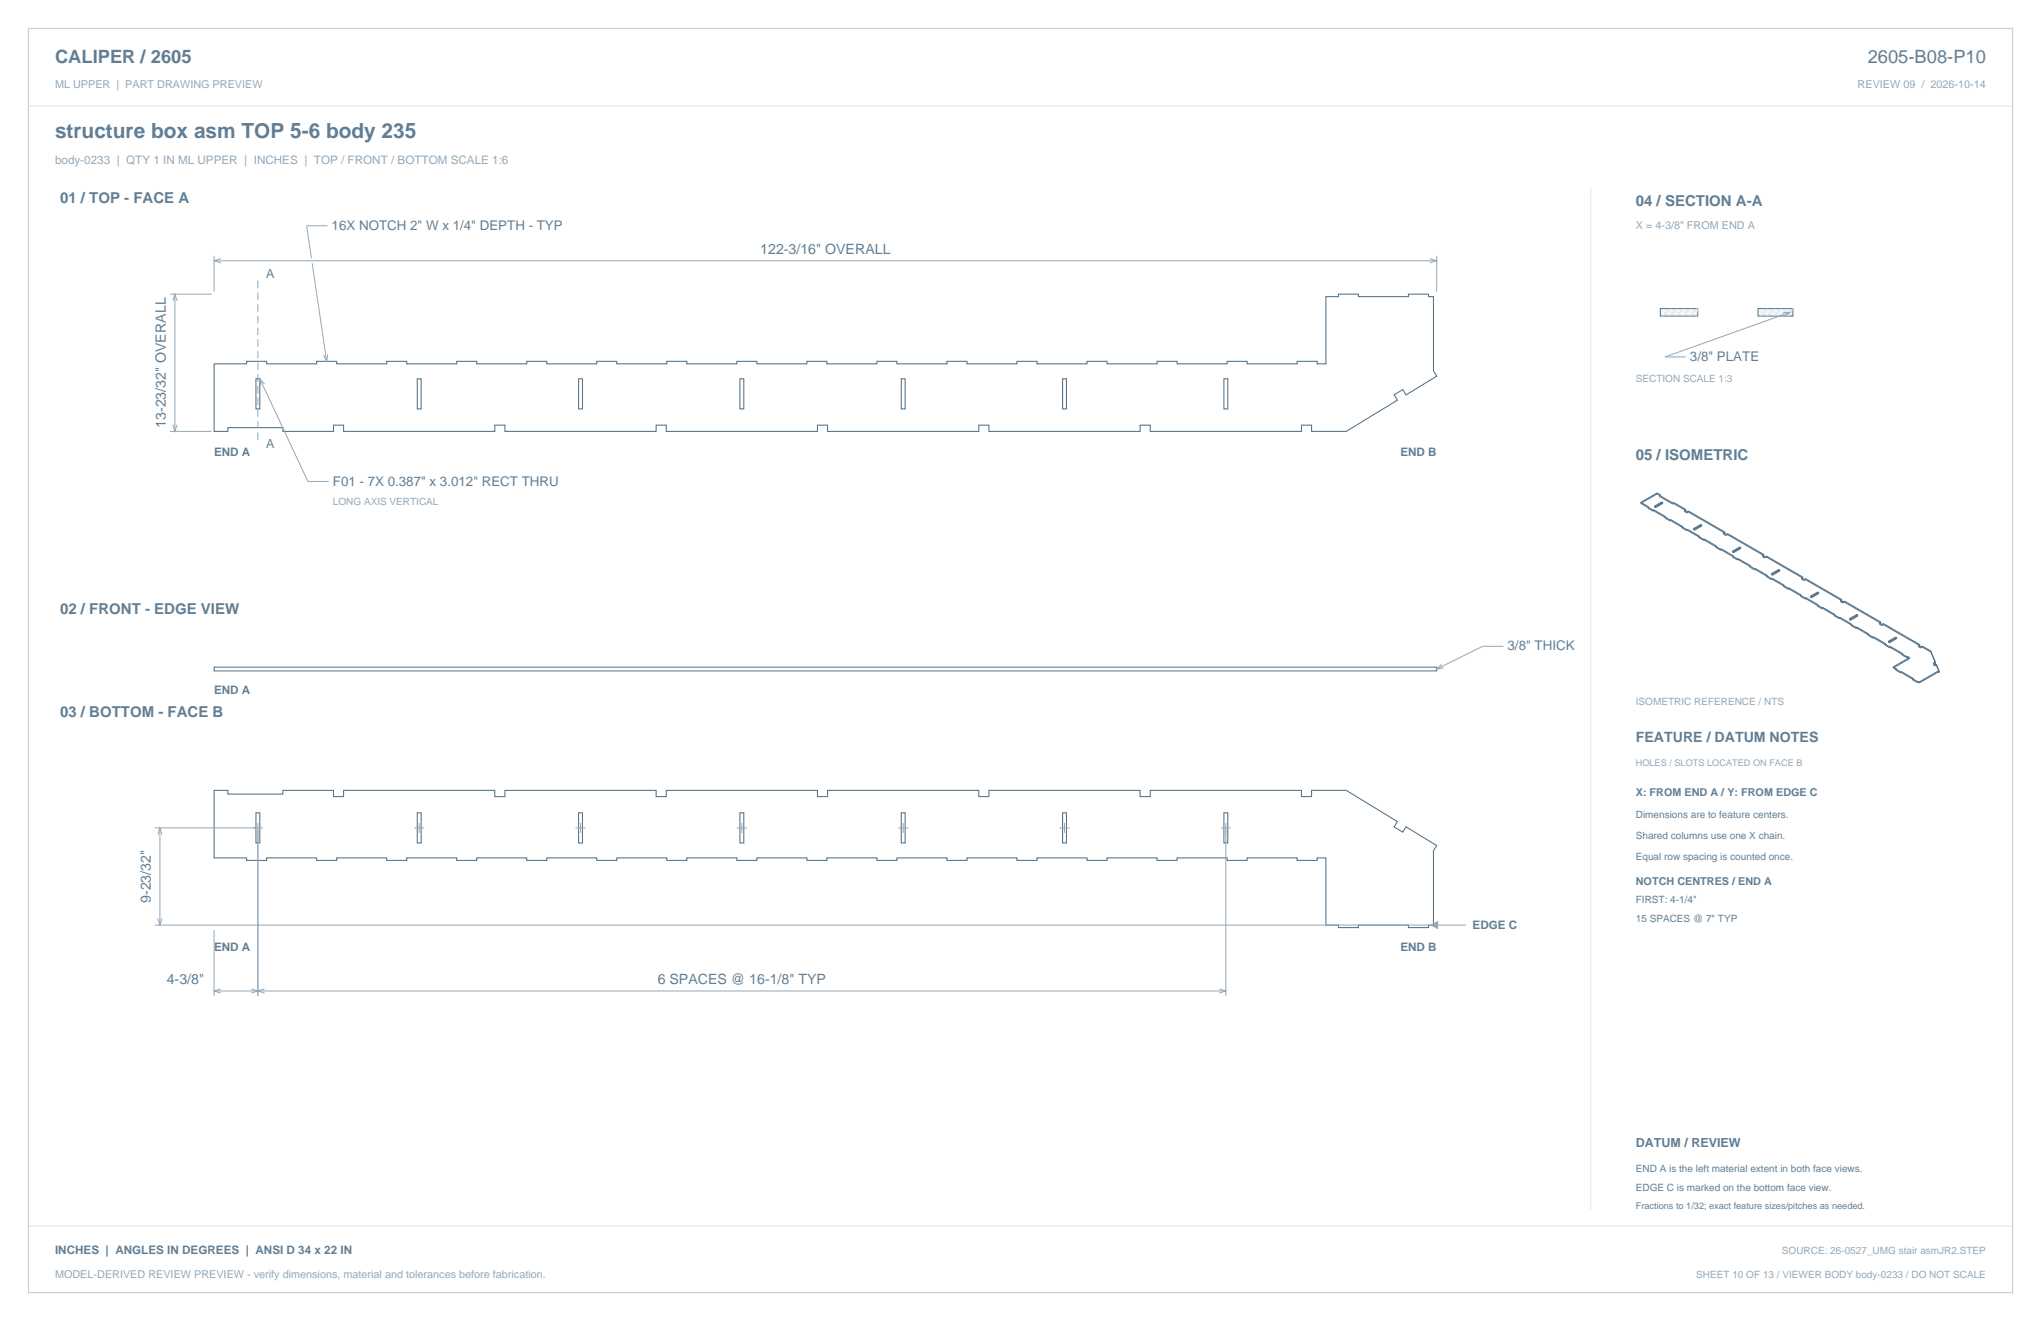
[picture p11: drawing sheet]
<svg xmlns="http://www.w3.org/2000/svg" width="864mm" height="559mm" viewBox="0 0 864 559" stroke-linecap="round" stroke-linejoin="round" font-family="sans-serif">
<path d="M12 12h839.6v534.8h-839.6z" fill="none" stroke="#b8cad8" stroke-width=".42"/>
<path d="M12 44.8h839.6M673.1 79.4v432.1" fill="none" stroke="#dbe5ed" stroke-width=".42"/>
<g fill="none" stroke="#536f85" stroke-width=".44">
<path d="M90.6 153.9h13.8v-1h8.4v1h21.2v-1h8.5v1h21.1v-1h8.5v1h21.2v-1h8.4v1h21.2v-1h8.5v1h21.1v-1h8.5v1h21.2v-1h8.4v1h21.2v-1h8.5v1h21.1v-1h8.5v1h21.2v-1h8.4v1h21.2v-1h8.5v1h21.1v-1h8.5v1h21.2v-1h8.4v1h21.2v-1h8.5v1h21.1v-1h8.5v1h21.2v-1h8.4v1h3.7v-28.4h5.3v-1.1h8.5v1.1h21.1v-1.1h8.5v1.1h2.1v31.4l1.4 2.2-13 8-1.4-2.3-3.6 2.2 1.4 2.3-21.7 13.2h-14.6v-2.7h-4.3v2.7h-64v-2.7h-4.3v2.7h-64v-2.7h-4.2v2.7h-64v-2.7h-4.3v2.7h-64v-2.7h-4.3v2.7h-64v-2.7h-4.2v2.7h-64v-2.7h-4.3v2.7h-21.4v-1.6h-23.3v1.6h-5.8zM108.3 160.2h1.6v12.8h-1.6zM176.6 160.2h1.6v12.8h-1.6zM244.8 160.2h1.7v12.8h-1.7zM313.1 160.2h1.6v12.8h-1.6zM381.3 160.2h1.7v12.8h-1.7zM449.6 160.2h1.6v12.8h-1.6zM517.9 160.2h1.6v12.8h-1.6zM90.6 334.3h5.8v1.6h23.3v-1.6h21.4v2.7h4.3v-2.7h64v2.7h4.2v-2.7h64v2.7h4.3v-2.7h64v2.7h4.3v-2.7h64v2.7h4.2v-2.7h64v2.7h4.3v-2.7h64v2.7h4.3v-2.7h14.6l21.7 13.2-1.4 2.3 3.6 2.2 1.4-2.2 13 7.9-1.4 2.3v31.3h-2.1v1.1h-8.5v-1.1h-21.1v1.1h-8.5v-1.1h-5.3v-28.4h-3.7v1.1h-8.4v-1.1h-21.2v1.1h-8.5v-1.1h-21.1v1.1h-8.5v-1.1h-21.2v1.1h-8.4v-1.1h-21.2v1.1h-8.5v-1.1h-21.1v1.1h-8.5v-1.1h-21.2v1.1h-8.4v-1.1h-21.2v1.1h-8.5v-1.1h-21.1v1.1h-8.5v-1.1h-21.2v1.1h-8.4v-1.1h-21.2v1.1h-8.5v-1.1h-21.1v1.1h-8.5v-1.1h-21.2v1.1h-8.4v-1.1h-21.2v1.1h-8.5v-1.1h-21.1v1.1h-8.5v-1.1h-21.2v1.1h-8.4v-1.1h-13.8zM108.3 343.8h1.6v12.8h-1.6zM176.6 343.8h1.6v12.8h-1.6zM244.8 343.8h1.7v12.8h-1.7z"/>
<path d="M313.1 343.8h1.6v12.8h-1.6zM381.3 343.8h1.7v12.8h-1.7zM449.6 343.8h1.6v12.8h-1.6zM517.9 343.8h1.6v12.8h-1.6z"/>
</g>
<g fill="none" stroke="#93a8b9" stroke-width=".42">
<path d="M138.6 95.5h-8.8l2 13.8M90.6 108.2v15.2M90.6 110.3h517.3M93.4 109.4l-2.8 .9 2.8 .9M132.1 111.4l6.1 41.5M605.1 109.4l2.8 .9-2.8 .9M607.9 108.2v15.2M71.9 124.4h17.6M73.1 127.3l.9-2.9 .9 2.9M74 124.4v58.1M138.7 149.9l-.5 3-1.3-2.7M73.1 179.7l.9 2.8 .9-2.8"/>
<path d="M109.9 160.2l20.4 43.5h8.8M111.9 162.4l-2-2.2 .4 3M71.9 182.5h17.6M636.1 273.4h-8.8l-19.4 9.6M610 281l-2.1 2 2.9-.4M65.5 350.2h45.7M66.8 353l.9-2.8 .8 2.8M67.7 350.2v41.1M109.1 348.1v73.2M175.3 350.2h4.2M177.4 348.1v4.2M243.5 350.2h4.3"/>
<path d="M245.6 348.1v4.2M311.8 350.2h4.2M313.9 348.1v4.2M380 350.2h4.3M382.2 348.1v4.2M448.3 350.2h4.2M450.4 348.1v4.2M516.6 350.2h4.2M518.7 348.1v73.2M65.5 391.3h538.9M66.8 388.5l.9 2.8 .8-2.8M90.6 393.4v27.9"/>
<path d="M605.5 391.3h14.8M90.6 419.2h428.1M93.4 418.3l-2.8 .9 2.8 .9M106.3 418.3l2.8 .9-2.8 .9M111.9 418.3l-2.8 .9 2.8 .9M515.9 418.3l2.8 .9-2.8 .9"/>
</g>
<path d="M109.1 118.8v69" fill="none" stroke="#93a8b9" stroke-width=".42" stroke-dasharray="3.2 1.8" stroke-linecap="butt"/>
<path d="M90.6 282.2h517.3v1.6h-517.3z" fill="none" stroke="#536f85" stroke-width=".42"/>
<path d="M605.5 391.3l2.8-1.4v2.8z" fill="#93a8b9" stroke="#93a8b9" stroke-width=".42"/>
<path d="M702.5 130.5h15.9v3.2h-15.9z" fill-rule="evenodd" fill="#f2f6f9" stroke="#536f85" stroke-width=".42"/>
<path d="M706.8 130.5l-3.2 3.2M709.6 130.5l-3.2 3.2M712.4 130.5l-3.2 3.2M715.2 130.5l-3.1 3.2M718.1 130.5l-3.2 3.2M718.4 130.5l-.7 3.2" fill="none" stroke="#dbe5ed" stroke-width=".42"/>
<path d="M743.9 130.5h14.7v3.2h-14.7z" fill-rule="evenodd" fill="#f2f6f9" stroke="#536f85" stroke-width=".42"/>
<path d="M748.1 130.5l-3.2 3.2M750.9 130.5l-3.2 3.2M753.7 130.5l-3.1 3.2M756.6 130.5l-3.2 3.2M758.6 130.5l-2.4 3.2M12 518.6h839.6" fill="none" stroke="#dbe5ed" stroke-width=".42"/>
<path d="M754.5 132.2l2.9-.1-2.3 1.8M757.4 132.1l-52.9 18.9h8.8" fill="none" stroke="#93a8b9" stroke-width=".42"/>
<g fill="none" stroke="#536f85" stroke-width=".42">
<path d="M694.3 212.9l3.3 2M694.3 212.5l3.3 1.9M694.3 212.5v.4M697.3 215l2.1 1.2M697.3 214.6l2.1 1.1M697.3 214.6v.4M697.6 214.4l-.3 .2M697.6 214.9l-.3 .1M697.6 214.4v.5M699.4 215.7v.5M699.6 216l5.2 3M699.6 215.6l5.2 3"/>
<path d="M699.6 216l-.2 .2M699.6 215.6l-.2 .1M699.6 215.6v.4M700.1 214.1l.4 .2v.5M700.1 214.5l.4 .3M700.1 214.1v.4M701.2 208.5v.5M701.2 209l6.6 3.8M701.2 208.5l1.4 .8M701.2 209l-6.9 3.9M701.2 208.5l-6.9 4M702.2 210l5.6 3.2"/>
<path d="M702.6 209.3v.5l-.4 .2M702.6 209.3l-.4 .2v.5M703.2 212.3l.4 .2M703.2 212.3v.4l.4 .3M703.2 212.3l-3.1 1.8M703.6 212.5l-3.5 2M703.6 212.5v.5M703.6 213l-3.1 1.8M704.5 219.1l2 1.2M704.5 218.7l2 1.2M704.5 218.7v.4M704.8 219l-.3 .1"/>
<path d="M704.8 218.6v.4M704.8 218.6l-.3 .1M706.5 219.9v.4M706.8 219.7l5.1 3M706.8 219.7v.5M706.8 219.7l-.3 .2M707.8 212.8v.4M708.2 213l5.2 3M708.2 212.6l5.2 3M708.2 212.6v.4M708.2 212.6l-.4 .2M708.2 213l-.4 .2"/>
<path d="M712.7 215.9l1.1 .6M712.7 216.4l1.1 .6M712.7 215.9v.5M713.4 215.6l-.7 .3M713.4 215.6v.4M713.4 216l-.7 .4M713.8 216.5v.5M714.4 216.6l15.5 8.9M714.4 216.2l15.5 8.9M714.4 216.2l-.6 .3M714.4 216.6l-.6 .4M714.4 216.2v.4"/>
<path d="M706.8 220.2l5.1 2.9M706.8 220.2l-.3 .1M711.7 223.3l2 1.2M711.7 222.8l2 1.2M711.7 222.8v.5M711.9 223.1l-.2 .2M711.9 222.7v.4M711.9 222.7l-.2 .1M713.7 224v.5M714 224.3l5.1 3M714 223.9l5.1 2.9M714 224.3l-.3 .2"/>
<path d="M714 223.9l-.3 .1M714 223.9v.4M716.6 223.6l.4 .2v.5M716.6 224.1l.4 .2M716.6 223.6v.5M718.8 227.4l2.1 1.2M718.8 227l2.1 1.2M718.8 227v.4M719.1 226.8l-.3 .2M719.1 227.3l-.3 .1M719.1 226.8v.5M719.7 221.8l.4 .3"/>
<path d="M719.7 221.8v.5l.4 .2M719.7 221.8l-3.1 1.8M720.1 222.5l-3.1 1.8M720.1 222.1l-3.5 2M720.1 222.1v.4M720.9 228.2v.4M721.1 228l-.2 .2M721.1 228.4l5.1 3M721.1 228l5.1 3M721.1 228v.4M721.1 228.4l-.2 .2M726 231.6l2 1.1"/>
<path d="M726 231.1l2 1.2M726 231.1v.5M726.2 231.4l-.2 .2M726.2 231l-.2 .1M726.2 231v.4M728 232.3v.4M728.3 232.6l5.1 2.9M728.3 232.1l5.1 3M728.3 232.1v.5M728.3 232.6l-.3 .1M728.3 232.1l-.3 .2M729.2 225.5l1.1 .6"/>
<path d="M729.2 225.9l1.1 .6M729.2 225.5v.4M729.9 225.1v.4M729.9 225.1l-.7 .4M729.9 225.5l-.7 .4M730.3 226.1v.4M730.9 226.1l15.5 9M730.9 225.7l15.5 8.9M730.9 225.7v.4M730.9 226.1l-.6 .4M730.9 225.7l-.6 .4M733.1 233.1l.4 .3v.4"/>
<path d="M733.1 233.6l.4 .2M733.1 233.1v.5M733.1 235.7l2.1 1.2M733.1 235.2l2.1 1.2M733.1 235.2v.5M733.4 235.5l-.3 .2M733.4 235.1l-.3 .1M733.4 235.1v.4M735.2 236.4v.5M735.4 236.7l5.2 3M735.4 236.3l5.2 2.9M735.4 236.3l-.2 .1"/>
<path d="M735.4 236.3v.4M735.4 236.7l-.2 .2M736.2 231.4l.3 .2M736.2 231.4v.4l.3 .2M736.2 231.4l-3.1 1.7M736.5 231.6l-3.4 2M736.5 231.6v.4M736.5 232l-3 1.8M740.3 239.8l2.1 1.2M740.3 239.4l2.1 1.2M740.3 239.4v.4M740.6 239.7l-.3 .1"/>
<path d="M740.6 239.2l-.3 .2M740.6 239.2v.5M745.7 235l1.1 .6M745.7 235.4l1.1 .6M745.7 235v.4M746.4 234.6l-.7 .4M746.4 235.1l-.7 .3M746.4 234.6v.5M746.8 235.6v.4M747.4 235.7l-.6 .3M747.4 235.2v.5M747.4 235.7l15.5 8.9"/>
<path d="M747.4 235.2l15.5 8.9M747.4 235.2l-.6 .4M742.4 240.6v.4M742.6 240.9l5.1 2.9M742.6 240.4l5.1 3M742.6 240.4l-.2 .2M742.6 240.9l-.2 .1M742.6 240.4v.5M747.5 244l2 1.1M747.5 243.5l2 1.2M747.5 243.5v.5M747.7 243.8l-.2 .2"/>
<path d="M747.7 243.4l-.2 .1M747.7 243.4v.4M749.5 244.7v.4M749.6 242.7l.4 .2v.4M749.6 243.1l.4 .2M749.6 242.7v.4M749.8 245l5.1 2.9M749.8 244.5l5.1 3M749.8 244.5l-.3 .2M749.8 244.5v.5M749.8 245l-.3 .1M752.7 240.9l-3.1 1.8"/>
<path d="M752.7 240.9l.3 .2M752.7 240.9v.4l.3 .3M753 241.1v.5M753 241.6l-3 1.7M753 241.1l-3.4 2M754.6 247.6v.5M754.6 248.1l2.1 1.2M754.6 247.6l2.1 1.2M754.9 247.9l-.3 .2M754.9 247.5l-.3 .1M754.9 247.5v.4M756.7 248.8v.5"/>
<path d="M756.9 249.1l5.2 3M756.9 248.7l5.2 2.9M756.9 248.7v.4M756.9 249.1l-.2 .2M756.9 248.7l-.2 .1M761.8 252.2l2 1.2M761.8 251.8l2 1.2M761.8 251.8v.4M762.1 251.6l-.3 .2M762.1 251.6v.5M762.1 252.1l-.3 .1M762.2 244.5l1.1 .6"/>
<path d="M762.2 244.9l1.1 .6M762.2 244.5v.4M762.9 244.1l-.7 .4M762.9 244.1v.5M762.9 244.6l-.7 .3M763.3 245.1v.4M763.8 253v.4M763.9 245.2l15.5 8.9M763.9 245.2l-.6 .3M763.9 244.7l15.5 9M763.9 244.7l-.6 .4M763.9 244.7v.5"/>
<path d="M764.1 252.8v.5M764.1 253.3l5.1 2.9M764.1 252.8l5.1 3M764.1 253.3l-.3 .1M764.1 252.8l-.3 .2M766.1 252.2l.4 .2M766.1 252.2v.4M766.1 252.6l.4 .3M766.5 252.4v.5M769 256.4l2 1.1M769 255.9l2 1.2M769 255.9v.5"/>
<path d="M769.2 250.4l.3 .2M769.2 250.9l.3 .2M769.2 250.4v.5M769.2 250.9l-3.1 1.7M769.2 250.4l-3.1 1.8M769.2 255.8v.4M769.2 256.2l-.2 .2M769.2 255.8l-.2 .1M769.5 251.1l-3 1.8M769.5 250.6v.5M769.5 250.6l-3 1.8M771 257.1v.4"/>
<path d="M771.3 257.4l5.1 2.9M771.3 257l5.1 2.9M771.3 257l-.3 .1M771.3 257.4l-.3 .1M771.3 257v.4M776.4 259.9l-.3 .2M776.4 259.9v.4M778.7 254l1.1 .6M778.7 254.5l1.1 .6M778.7 254v.5M779.4 253.7v.4M779.4 253.7l-.7 .3"/>
<path d="M779.4 254.1l-.7 .4M779.8 254.6v.5M780.4 254.7l15.5 8.9M780.4 254.3v.4M780.4 254.3l15.5 8.9M780.4 254.7l-.6 .4M780.4 254.3l-.6 .3M785.7 259.9v.5l.3 .2M785.7 259.9l-3.1 1.8M785.7 259.9l.3 .3M776.1 260.1l2.1 1.1M776.1 260.5l2.1 1.2"/>
<path d="M776.1 260.1v.4M776.4 260.3l-.3 .2M778.2 261.2v.5M778.4 261.5l5.1 3M778.4 261.1l5.1 2.9M778.4 261.5l-.2 .2M778.4 261.1l-.2 .1M778.4 261.1v.4M782.6 261.7l.4 .2v.5M782.6 262.2l.4 .2M782.6 261.7v.5M783.3 264.2l2 1.2"/>
<path d="M783.3 264.6l2 1.2M783.3 264.2v.4M783.5 264v.5M783.5 264l-.2 .2M783.5 264.5l-.2 .1M785.3 265.4v.4M785.6 265.7l5.1 2.9M785.6 265.2l5.1 3M785.6 265.2v.5M785.6 265.7l-.3 .1M785.6 265.2l-.3 .2M786 260.2v.4"/>
<path d="M786 260.2l-3.4 2M786 260.6l-3 1.8M790.4 268.3l2.1 1.2M790.4 268.8l2.1 1.1M790.4 268.3v.5M790.7 268.6l-.3 .2M790.7 268.2l-.3 .1M790.7 268.2v.4M792.5 269.5v.4M792.7 269.4v.4M792.7 269.8l5.2 3M792.7 269.4l-.2 .1"/>
<path d="M792.7 269.4l5.2 2.9M792.7 269.8l-.2 .1M795.2 263.6l1.1 .6M795.2 263.6v.4M795.2 264l1.1 .6M795.9 263.6l-.7 .4M795.9 263.2v.4M795.9 263.2l-.7 .4M796.3 264.2v.4M796.9 264.2l15.5 9M796.9 263.8l15.5 8.9M796.9 263.8v.4"/>
<path d="M796.9 263.8l-.6 .4M796.9 264.2l-.6 .4M797.6 272.5l2.1 1.1M797.6 272.9l2.1 1.2M797.6 272.5v.4M797.9 272.8l-.3 .1M797.9 272.3v.5M797.9 272.3l-.3 .2M799.1 271.2l.4 .3v.4M799.1 271.2v.5M799.1 271.7l.4 .2M799.7 273.6v.5"/>
<path d="M799.9 273.9l5.1 3M799.9 273.5l5.1 2.9M799.9 273.9l-.2 .2M799.9 273.5v.4M799.9 273.5l-.2 .1M802.1 269.5v.4l.4 .2M802.1 269.5l.4 .2M802.1 269.5l-3 1.7M802.5 269.7l-3.4 2M802.5 270.1l-3 1.8M802.5 269.7v.4M804.8 276.6l2 1.2"/>
<path d="M804.8 277l2 1.2M804.8 276.6v.4M805 276.9l-.2 .1M805 276.4v.5M805 276.4l-.2 .2M806.8 277.8v.4M807.1 278.1l.9 .5M807.1 277.6l.9 .5M807.1 278.1l-.3 .1M807.1 277.6v.5M807.1 277.6l-.3 .2M808 278.1l-6.9 4"/>
<path d="M808 278.1v.5M808 278.6l-6.9 4M811.7 273.1l1.1 .6M811.7 273.5l1.1 .6M811.7 273.1v.4M812.4 272.7v.5M812.4 272.7l-.7 .4M812.4 273.2l-.7 .3M812.8 273.7v.4M813.4 273.8l3.6 2M813.4 273.3l3.6 2.1M813.4 273.3l-.6 .4"/>
<path d="M813.4 273.3v.5M813.4 273.8l-.6 .3M817 275.4l2 4.8M817 275.8l2 4.9M817 275.4v.4M801.1 282.1v.5M801.1 282.6l1.3 .7M801.1 282.1l1.3 .8M802.1 283l2.1 1.2M802.1 283v.4M802.1 283.4l2.1 1.2M802.4 283.3l-.3 .1"/>
<path d="M802.4 282.9l-.3 .1M802.4 282.9v.4M804.2 284.2v.4M804.4 284.5l5.1 2.9M804.4 284l-.2 .2M804.4 284l5.1 3M804.4 284v.5M804.4 284.5l-.2 .1M809.3 287.1l2 1.2M809.3 287.6l2 1.2M809.3 287.1v.5M809.5 287v.4"/>
<path d="M809.5 287.4l-.2 .2M809.5 287l-.2 .1M811.3 288.3v.5M811.6 288.6l.5 .3M811.6 288.6l-.3 .2M811.6 288.2l.5 .3M811.6 288.2l-.3 .1M811.6 288.2v.4M812.1 288.5v.4M818.1 280.3v.5M818.1 280.8l.4 .8M818.1 280.3l.4 .9"/>
<path d="M818.5 281.2v.4M819 280.7l-.9 .1M819 280.2v.5M819 280.2l-.9 .1M819.3 281l1.3 3M819.3 281.5l1.3 2.9M819.3 281v.5M819.3 281l-.8 .2M819.3 281.5l-.8 .1M819.7 284.1v.4M819.7 284.5l-7.6 4.4M819.7 284.1l-7.6 4.4"/>
<path d="M820.6 284l-.9 .1M820.6 284v.4M820.6 284.4l-.9 .1"/>
</g>
<text font-size="8.8" fill="#617e94" x="23.3" y="58.2">structure box asm TOP 5-6 body 235</text>
<g font-size="7.8" fill="#617e94">
<text x="23.3" y="26.8">CALIPER / 2605</text>
<text x="790.3" y="26.8">2605-B08-P10</text>
</g>
<g font-size="6.3" fill="#617e94">
<text x="25.4" y="86.1">01 / TOP - FACE A</text>
<text x="692.1" y="87.1">04 / SECTION A-A</text>
<text x="692.1" y="194.4">05 / ISOMETRIC</text>
<text x="25.4" y="259.6">02 / FRONT - EDGE VIEW</text>
<text x="25.4" y="303.4">03 / BOTTOM - FACE B</text>
</g>
<g font-size="6" fill="#617e94">
<text x="321.7" y="107.5">122-3/16&quot; OVERALL</text>
<text x="70.1" y="181" transform="rotate(-90 70.1 181)">13-23/32&quot; OVERALL</text>
<text x="692.1" y="314">FEATURE / DATUM NOTES</text>
<text x="63.8" y="382" transform="rotate(-90 63.8 382)">9-23/32&quot;</text>
<text x="70.6" y="416.4">4-3/8&quot;</text>
<text x="278.3" y="416.4">6 SPACES @ 16-1/8&quot; TYP</text>
</g>
<g font-size="5.6" fill="#617e94">
<text x="140.3" y="97.3">16X NOTCH 2&quot; W x 1/4&quot; DEPTH - TYP</text>
<text x="715.1" y="152.8">3/8&quot; PLATE</text>
<text x="140.9" y="205.4">F01 - 7X 0.387&quot; x 3.012&quot; RECT THRU</text>
<text x="637.9" y="275.2">3/8&quot; THICK</text>
</g>
<g font-size="5.3" fill="#617e94">
<text x="112.6" y="117.7">A</text>
<text x="112.6" y="189.5">A</text>
<text x="692.1" y="485.1">DATUM / REVIEW</text>
</g>
<text font-size="4.9" fill="#93a8b9" x="23.3" y="69.5">body-0233 | QTY 1 IN ML UPPER | INCHES | TOP / FRONT / BOTTOM SCALE 1:6</text>
<g font-size="4.9" fill="#617e94">
<text x="90.6" y="192.7">END A</text>
<text x="592.5" y="192.7">END B</text>
<text x="90.6" y="293.7">END A</text>
<text x="623.1" y="393.1">EDGE C</text>
<text x="90.6" y="402.3">END A</text>
<text x="592.5" y="402.3">END B</text>
<text x="23.3" y="530.6">INCHES | ANGLES IN DEGREES | ANSI D 34 x 22 IN</text>
</g>
<g font-size="4.6" fill="#93a8b9">
<text x="23.3" y="37">ML UPPER | PART DRAWING PREVIEW</text>
<text x="786" y="37">REVIEW 09 / 2026-10-14</text>
<text x="692.1" y="97">X = 4-3/8&quot; FROM END A</text>
<text x="23.3" y="540.5">MODEL-DERIVED REVIEW PREVIEW - verify dimensions, material and tolerances before fabrication.</text>
</g>
<g font-size="4.6" fill="#617e94">
<text x="692.1" y="336.9">X: FROM END A / Y: FROM EDGE C</text>
<text x="692.1" y="374.3">NOTCH CENTRES / END A</text>
</g>
<g font-size="4.2" fill="#93a8b9">
<text x="692.1" y="161.6">SECTION SCALE 1:3</text>
<text x="140.9" y="213.5">LONG AXIS VERTICAL</text>
<text x="692.1" y="298.1">ISOMETRIC REFERENCE / NTS</text>
<text x="754" y="530.6">SOURCE: 26-0527_UMG stair asmJR2.STEP</text>
<text x="717.7" y="540.5">SHEET 10 OF 13 / VIEWER BODY body-0233 / DO NOT SCALE</text>
</g>
<g font-size="4.2" fill="#617e94">
<text x="692.1" y="346.1">Dimensions are to feature centers.</text>
<text x="692.1" y="354.9">Shared columns use one X chain.</text>
<text x="692.1" y="363.7">Equal row spacing is counted once.</text>
<text x="692.1" y="382.1">FIRST: 4-1/4&quot;</text>
<text x="692.1" y="389.8">15 SPACES @ 7&quot; TYP</text>
<text x="692.1" y="495.7">END A is the left material extent in both face views.</text>
<text x="692.1" y="503.8">EDGE C is marked on the bottom face view.</text>
</g>
<text font-size="3.9" fill="#93a8b9" x="692.1" y="323.8">HOLES / SLOTS LOCATED ON FACE B</text>
<text font-size="3.9" fill="#617e94" x="692.1" y="511.5">Fractions to 1/32; exact feature sizes/pitches as needed.</text>
</svg>
